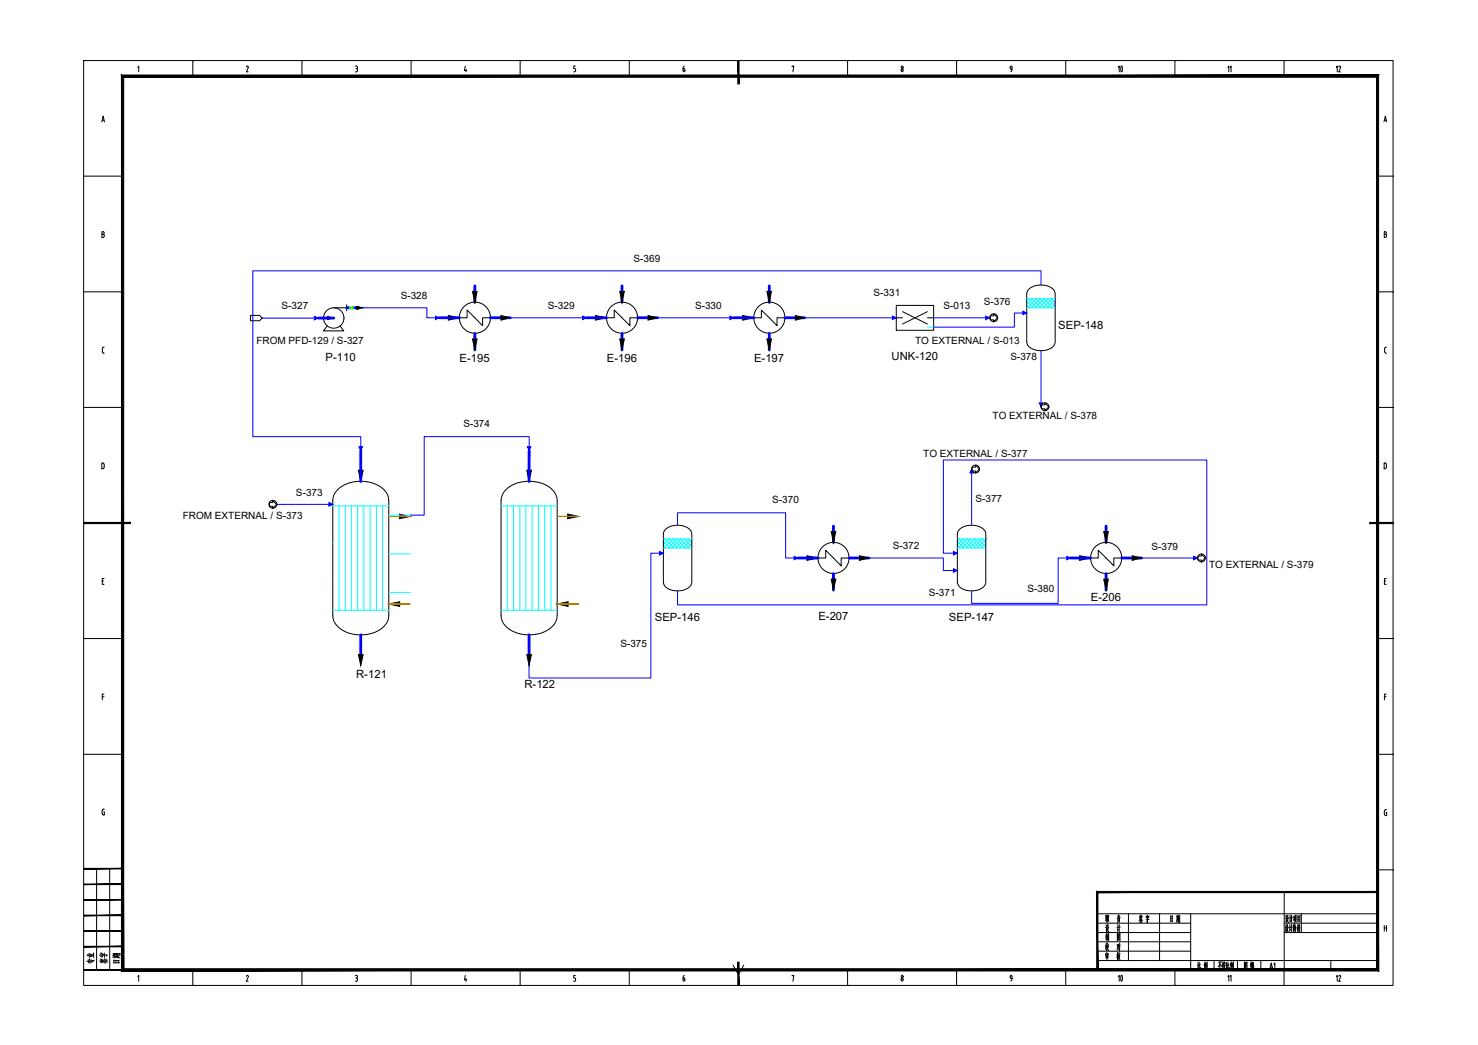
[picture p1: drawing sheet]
<svg xmlns="http://www.w3.org/2000/svg" width="420mm" height="297mm" viewBox="0 0 420 297" stroke-linecap="round" stroke-linejoin="round" font-family="sans-serif">
<g fill="none" stroke="#000" stroke-width=".28">
<path d="M23.8 17.2h372.2v262.9h-372.2zM39.2 19.2l.2-.4v1.6M54.8 17.2h.1M54.8 17.2v4.5M70.3 18.8l.3 .2v.3M70.3 18.8l-.2 .2M70.5 19.3l-.5 1.1h.6M85.8 17.2h.1M85.8 17.2v4.5M101 18.8l.6 .2v.3l-.2 .2M101.2 19.5h.1M101.4 19.5l.2 .4"/>
<path d="M101.6 19.9v.2M116.9 17.2h.1M116.9 17.2v4.5M132.3 18.8l-.3 1.3h.7M132.5 19.7v.7M147.9 17.2h.1M147.9 17.2v4.5M163.4 19.5l.2 .4M163.6 18.8h-.5v.7h.3M163.6 19.9v.2M178.9 17.2h.1M178.9 17.2v4.5"/>
<path d="M194.5 18.8l-.3 .7M194.7 19.9l-.2-.4h-.3l.1 .8h.3l.1-.3M194.7 19.9v.2M209.9 17.2h.1M225.2 19v-.2h.5l-.3 1.6M240.9 17.2h.1M240.9 17.2v4.5M256.2 19.9l.3-.4 .2 .4M256.2 19.9l.3 .5 .2-.4M256.7 19.9v.2M271.9 17.2h.1M271.9 17.2v4.5"/>
<path d="M287.2 19.1l.3-.3 .2 .3M287.2 19.2l.3 .5M287.7 19.2v.5h-.3M287.7 19.6l-.4 .8M303 17.2h.1M303 17.2v4.5M334 17.2h.1M334 17.2v4.5M365 17.2h.1M365 17.2v4.5M28.9 34.7l.4-1.7 .4 1.7M29.1 34.2h.5"/>
<path d="M101 20.4h.3M101.6 20l-.2 .4M163.1 20.4h.3M163.6 20l-.2 .4M393.4 34.7l.4-1.7 .4 1.7M393.6 34.2h.5M23.8 50.1h11.1M391.6 50.1h4.4M396 50.1h.1M29 66.6h.3M29.3 66.6l.4 .4-.4 .5M29.3 66.6l.3-.2v-.4l-.6-.1v1.6h.3"/>
<path d="M393.5 66.6h.3M393.8 65.9h-.3v1.6h.3M393.8 65.9l.3 .3-.3 .4 .4 .4-.4 .5M23.8 83h11.1M29.1 100l.3 .4M29.6 98.7l-.5 .2v1.1M391.6 83h4.4M393.6 99.1v.9M393.6 100l.3 .4M393.9 98.7h.2M393.9 98.7l-.3 .4M396 83h.1"/>
<path d="M23.8 115.8h11.1M29.4 100.4h.2M391.6 115.8h4.4M393.9 100.4h.2M396 115.8h.1M29.2 131.6h-.3v1.7h.3M29.3 131.6l.3 .5v.9l-.3 .2M394.1 132.1v.6M394.2 132.7l-.4 .5M394.2 132.1l-.2-.4-.5-.1v1.7h.3M396 148.7h.1M29.1 165.2h.3"/>
<path d="M29.6 164.5h-.5v1.6h.5M393.6 165.2h.3M394.1 164.5h-.5v1.6h.5M23.8 181.5h11.1M29.1 198.1h.5M29.6 197.3h-.5v1.7M391.6 181.5h4.4M393.6 198.1h.5M394.1 197.3h-.5v1.7M396 181.5h.1M23.8 214.4h11.1M391.6 214.4h4.4"/>
<path d="M396 214.4h.1M29 230.4v.8M29.1 231.2l.3 .4M29.4 230h.3M29.4 230l-.3 .4M29.5 230.7h.2v1h-.3M393.5 230.6v.8M394 230.9h.2v.9l-.5-.1-.1-.3M394.2 230.2h-.5l-.1 .4M27.5 246.9v28.8M31.2 246.9v28.8M311.9 259.7h79.7"/>
<path d="M320.8 259.7v13.3M329.6 259.7v13.3M338.5 259.7v16M365.1 253.6v22.1M369.9 259.7v5.4M391.6 247.3h4.4M396 247.3h.1M39.2 277.6l.2-.3v1.6M54.8 275.7v4.4M70.3 277.2l.3 .2v.4M70.3 277.3l-.2 .2M70.5 277.8l-.5 1.1h.6"/>
<path d="M85.8 275.7v4.4M101 277.3l.6 .1v.4l-.2 .1M101 278.9h.3M101.2 278h.3l.1 .3M101.6 278.4v.1M101.6 278.5l-.2 .4M116.9 275.7v4.4M132.3 277.3l-.3 1.2h.7M132.5 278.2v.7M147.9 275.7v4.4M163.1 278.9h.3M163.4 278l.2 .3"/>
<path d="M163.6 277.3h-.5v.7h.3M163.6 278.4v.1M163.6 278.5l-.2 .4M178.9 275.7v4.4M194.5 277.2l-.3 .8M194.7 278.5l-.1 .3h-.3l-.1-.8 .4 .1 .1 .4M208.4 274.3l1.5 2.7 1.5-2.7M225.2 277.4v-.1h.5l-.3 1.6M240.9 275.7v4.4M256.7 278.4v.1M256.7 278.3l-.1-.3a.36 .36 0 0 0-.4 .4 .36 .36 0 0 0 .5 .3v-.2M271.9 275.7v4.4"/>
<path d="M287.4 278.2h.3M287.7 277.6v.5M287.7 278.1l-.4 .8M287.7 277.6l-.1-.3a.46 .46 0 0 0-.4 .4 .46 .46 0 0 0 .3 .5M303 275.7v4.4M311.9 273h79.7M311.9 262.4h26.6M311.9 265.1h26.6M311.9 267.7h26.6M311.9 270.4h26.6M324.1 261.6v.4M324.2 260.1l-.3 .8"/>
<path d="M324.2 260.5v.4M324.3 261.6v.3M324.3 260.8l.5 .8M324.3 260.8l-.5 .9M324.3 260.5h-.3M324.4 261.3l-.3 .1M324.5 260.1l-.1 .7M324.5 260.5l.1 .4M324.5 261.6l-.1 .5M324.7 262.1l-.7 .1M324.8 260.5h-.4M325.9 260.4l-.1 .5"/>
<path d="M326.1 260.1l.1 .3M326.2 261.1v1.2l-.2-.3M326.4 260.8l-.5 .1M326.4 260.7l-.2 .5M326.6 260.5h-.7M326.6 260.4l-.1 .4M326.6 261.4l-.9 .1M332.8 260.3v1.7M333.1 261.1h-.3M333.2 261.8l-.4 .1M333.3 260.4l-.5 .1M333.3 260.3l-.1 1.7"/>
<path d="M334 275.7v4.4M334.6 260.1v1.4M334.6 261.6l-.2 .6M334.8 261.6l.1 .4M334.8 260.8h-.2M334.8 261.1l-.2 .1M334.9 260.1l-.1 1.3M335 260.5l-.5 .1M335 261.4l-.5 .1M335.1 261.4l-.1 .8M335.1 260.3v1.1M335.3 260.8h-.2"/>
<path d="M335.3 261.3h-.2M335.4 260.3v1.9l-.2-.1M335.4 260.3l-.3 .1M340.6 273.6v1.7M340.8 275l-.3 .4M340.8 274.3l-.2 .1M340.9 273.5v1.7l.2 .2h.2v-.5M341.2 274l-.3 .6M342.5 273.8v1.7M342.6 273.4l-.3 1M342.6 274.4l.2 .3M342.8 273.8l-.3 .9"/>
<path d="M342.8 274.1l-.1 .1M342.9 274.1l-.3 1.2M342.9 273.7l-.3 .1M343 273.9v1M343.2 273.4v2.1l-.2-.3M345.1 273v2.7M346.8 273.9v1.5M346.9 273.5l-.6 1.3M347 274.1l.2 .6M347.2 273.4l-.8 .1M347.6 273.3v2.2l-.1-.3M347.7 274.3l-.3 .4"/>
<path d="M347.8 274h-.4M347.8 273.7v.4M348 274l-.1 .8 .4 .6M348 273.3l.1 .4M348.2 274.5l-.4 1M348.3 273.8h-.5M348.3 273.7l-.1 .4M348.4 274.4l-.6 .2M348.7 273.5v1.7M349 274.3l-.3 .1M349.1 273.5v1.7l.1 .2h.2v-.5M349.4 274l-.3 .6"/>
<path d="M349.9 273.8v1.7M350 273.4l-.3 1M350.1 274.4l.1 .3M350.2 273.8l-.2 .9M350.3 274.1l-.2 .1M350.3 274.1l-.2 1.2M350.4 273.7l-.4 .1M350.4 273.9v1M350.6 273.4v2.1l-.2-.3M351.8 273v2.7M353.8 275.4v-1.9v2M353.8 275.3l.7 .1"/>
<path d="M354 274.1l.4 .5M354 274.9l.2 .3M354.1 274.6l.1 .2M354.1 273.8l-.2 .5M354.3 274h-.2M354.3 273.8l-.5 1M354.5 273.5v1.9M354.5 273.5l-.7 .2M355.5 273.8v1M355.7 273.3v2.2M355.8 273.9v.7M355.8 274h-.3"/>
<path d="M355.9 274.5v1M356 273.8v.6M356 273.9l.3-.1v.5M356.1 274.6v.8M356.3 274.3h-.3M356.3 274.9l-.3 .1M356.3 275.4h-.4M356.3 273.5l-.4 .1M356.4 274.5l-.5 .1M356.4 274.4l-.1 1M365 275.7v4.4M365.1 262.4h26.5"/>
<path d="M365.1 265.1h26.5M365.4 262.9l.2 .4M365.5 260.3l.2 .3M365.5 263.6h-.2M365.5 263.5v1M365.6 260.9l-.2 .1M365.6 260.8v1.1M365.7 264.2l-.3 .5M365.8 264l.5 .9M365.8 261.6l-.3 .4M365.8 261.4l.5 .8M365.8 262.8l-.1 1"/>
<path d="M365.9 260.2l-.2 1M366 262.8l.1 .8h.2M366 262.9l-.2 .1M366.1 260.2v.6l.2 .1M366.1 260.3h-.2M366.1 263.8h-.4M366.1 263.7l-.5 1.2M366.1 261.1l-.3 .1M366.2 261.1l-.5 1.1M366.6 262.8l.1 .4M366.7 263.4l-.1 1.2M366.7 260.2l.1 .3"/>
<path d="M366.7 263.5l-.2 .1M366.8 260.8l-.3 .1M366.8 260.8l-.1 1.1M366.8 264.2l-.2 .5M366.8 261.5l-.1 .5M367.1 262.8v2.1M367.1 260.1v2.1M367.4 263.5l-.6 .1M367.4 260.8l-.5 .1M367.7 263l.2-.1-.1 1.3-.1-.2M367.7 262.8v2M367.8 260.6v.9"/>
<path d="M367.9 260.5l-.2 .1M368 263.6l-.2 1.3M368 261.3l-.3 .3M368.1 260.6v1.1M368.1 260.7l.4-.1v1.1M368.1 263l.3 .8h.1M368.2 262.7l-.3 1M368.2 260.9l-.3 1.4M368.2 260.3v.4M368.2 261.7l.3 .5M368.2 263.6v1.3M368.5 260.2l-.5 .1"/>
<path d="M368.9 263v1.7M369 260.2v1.9M369 263.7h-.1M369 263.3l-.1 .1M369.1 264l-.4 .2M369.1 262.8l-.2 .3M369.2 264l.4 .7M369.3 262.8l-.1 1M369.3 263l.1-.1v.6M369.4 263.5l.2 .1M369.4 261.3l-.4 .1M369.4 260.8l-.4 .1"/>
<path d="M369.5 263.8l-.3 .1M369.5 263.8l-.5 1.1M369.5 261.8l-.5 .1M369.6 260.3l-.6 .1M369.6 260.3l-.1 1.8M378.3 273v2.7M393.5 263v1.7M393.5 263.8h.7M394.2 263v1.7M54.8 280.1h.1M85.8 280.1h.1M116.9 280.1h.1"/>
<path d="M147.9 280.1h.1M178.9 280.1h.1M209.9 280.1h.1M240.9 280.1h.1M271.9 280.1h.1M303 280.1h.1M334 280.1h.1M365 280.1h.1"/>
<circle cx="256.4" cy="19.1" r=".32"/>
<circle cx="256.4" cy="277.6" r=".32"/>
</g>
<g fill="#000" stroke="#000" stroke-width=".28">
<path d="M209.7 17.2l.4 6.7v-6.7zM209.7 17.2l.4 6.7h-.4z"/>
<path d="M34.5 21.3l.7 254.1v-253.4zM34.5 21.3l.7 254.1-.7 .6zM35.2 275.4l-.7 .6 356.8-.6zM34.5 276l356.8-.6 .6 .6zM391.3 22v253.4l.6 .6zM391.9 21.3v254.7l-.6-254zM35.2 22h356.1l.6-.7zM34.5 21.3h357.4l-356.7 .7z"/>
<path d="M23.8 148.5v.3l13.3-.3zM23.8 148.8l13.3-.3v.3z"/>
<path d="M389.4 148.8h6.6v-.3zM389.4 148.5h6.6l-6.6 .3z"/>
<path d="M23.8 255.8h11.1v-.1zM23.8 255.7h11.1l-11.1 .1z"/>
<path d="M23.8 251.4h11.1v-.1zM23.8 251.3h11.1l-11.1 .1z"/>
<path d="M23.8 247h11.1v-.2zM23.8 246.8h11.1l-11.1 .2z"/>
<path d="M312.1 253.7h79.5v-.3zM311.8 253.4h79.8l-79.5 .3zM311.8 253.4l.3 22.3v-22zM311.8 253.4l.3 22.3h-.3z"/>
<path d="M23.8 275.8h11.1v-.2zM23.8 275.6h11.1l-11.1 .2z"/>
<path d="M23.8 269.1h11.1v-.1zM23.8 269h11.1l-11.1 .1z"/>
<path d="M23.8 264.7h11.1v-.2zM23.8 264.5h11.1l-11.1 .2z"/>
<path d="M23.8 260.3h11.1v-.2zM23.8 260.1h11.1l-11.1 .2z"/>
<path d="M209.7 273.5v6.6h.4zM209.7 273.5h.4v6.6z"/>
</g>
<g fill="none" stroke="#000" stroke-width=".28">
<path d="M93 92.7l-1.1 1.4h5.8l-1-1.4M94.9 87.5h3.6M98.5 86.6v1.7M130.5 90.3h2.3v-2.2l4.4 4.5v-2.3h2.2M172.4 90.3h2.2v-2.2l4.5 4.5v-2.3h2.2M214.2 90.3h2.2v-2.2l4.5 4.5v-2.3h2.2M292.6 82.1a5.5 5.5 0 0 1 7.1 .4l.3 1v13.7a3.5 3.5 0 0 1-4.1 2.5 3.5 3.5 0 0 1-4-2.5v-13.7l.3-1zM95.9 139.3a10.2 10.2 0 0 1 13.3 0 3.9 3.9 0 0 1 1.3 3v32.7a6.1 6.1 0 0 1-5.7 5.2 9.4 9.4 0 0 1-9.5-2.9l-.4-.7-.3-1.6v-32.7a3.9 3.9 0 0 1 1.3-3zM143.7 139.3a10.3 10.3 0 0 1 13.4 0 4.4 4.4 0 0 1 1.3 3v32.7a5.8 5.8 0 0 1-4.7 5 10 10 0 0 1-10.5-2.7l-.7-1.5-.1-.8v-32.7a4.4 4.4 0 0 1 1.3-3zM189.3 150.4a5.5 5.5 0 0 1 7.1 .4l.3 1v13.7a3.5 3.5 0 0 1-4.1 2.5 3.5 3.5 0 0 1-4-2.5v-13.7l.3-1zM232.5 158.6h2.2v-2.2l4.4 4.5v-2.3h2.3M272.8 150.4a5.5 5.5 0 0 1 7.1 .4l.3 1v13.7a3.5 3.5 0 0 1-4 2.5 3.5 3.5 0 0 1-4.1-2.5v-13.7z"/>
<path d="M310 158.6h2.2v-2.2l4.4 4.5v-2.3h2.2"/>
<circle cx="94.9" cy="90.4" r="2.9"/>
<circle cx="135" cy="90.3" r="4.4"/>
<circle cx="176.8" cy="90.3" r="4.4"/>
<circle cx="218.7" cy="90.3" r="4.4"/>
<circle cx="236.9" cy="158.6" r="4.4"/>
<circle cx="314.5" cy="158.6" r="4.4"/>
</g>
<g fill="none" stroke="#0ff" stroke-width=".28">
<path d="M291.9 86.7l.8 .8M291.9 85.6l1.9 1.9M291.9 84.9h8.1M291.9 87.5h8.1M292.3 84.9l2.6 2.6M292.5 84.9l-.6 .6M293.4 84.9l2.6 2.6M293.6 84.9l-1.7 1.7M294.5 84.9l2.6 2.6M294.7 84.9l-2.6 2.6M295.6 84.9l2.6 2.6M295.8 84.9l-2.7 2.6"/>
<path d="M296.7 84.9l2.6 2.6M296.9 84.9l-2.7 2.6M297.8 84.9l2.2 2.2M298 84.9l-2.7 2.6M298.9 84.9l1.1 1.1M299.1 84.9l-2.7 2.6M300 84.9h.1M300 85.1l-2.5 2.4M300 86.2l-1.4 1.3M300 87.3l-.3 .2M94.6 143.8h15.9M96.4 143.8v29.7"/>
<path d="M98.2 143.8v29.7M99.9 143.8v29.7M101.7 143.8v29.7M103.4 143.8v29.7M105.2 143.8v29.7M107 143.8v29.7M108.7 143.8v29.7M142.4 143.8h16M144.2 143.8v29.7M146 143.8v29.7M147.8 143.8v29.7M149.5 143.8v29.7"/>
<path d="M151.3 143.8v29.7M153.1 143.8v29.7M154.8 143.8v29.7M156.6 143.8v29.7M188.6 155l.8 .8M188.6 153.9l1.9 1.9M188.6 153.2h8.1M188.6 155.8h8.1M189 153.2l2.6 2.6M189.2 153.2l-.6 .6M190.1 153.2l2.6 2.6M190.3 153.2l-1.7 1.7"/>
<path d="M191.2 153.2l2.6 2.6M191.4 153.2l-2.6 2.6M192.3 153.2l2.5 2.6M192.5 153.2l-2.6 2.6M193.4 153.2l2.5 2.6M193.5 153.2l-2.5 2.6M194.5 153.2l2.2 2.2M194.6 153.2l-2.5 2.6M195.5 153.2l1.2 1.1M195.7 153.2l-2.5 2.6M196.7 153.4l-2.4 2.4M196.7 154.5l-1.4 1.3"/>
<path d="M196.7 155.6l-.3 .2M272.1 153.2h8.1M272.1 155.8h8.1M272.1 155l.9 .8M272.1 153.9l2 1.9M272.6 153.2l2.6 2.6M272.8 153.2l-.7 .6M273.7 153.2l2.6 2.6M273.8 153.2l-1.7 1.7M274.8 153.2l2.6 2.6M274.9 153.2l-2.5 2.6M275.8 153.2l2.7 2.6"/>
<path d="M276 153.2l-2.5 2.6M276.9 153.2l2.7 2.6M277.1 153.2l-2.5 2.6M278 153.2l2.2 2.2M278.2 153.2l-2.6 2.6M279.1 153.2l1.1 1.1M279.3 153.2l-2.6 2.6M280.2 153.2h.1M280.2 153.4l-2.4 2.4M280.2 154.5l-1.3 1.3M280.2 155.6l-.2 .2M94.6 173.5h15.9"/>
<path d="M142.4 173.5h16"/>
</g>
<g fill="none" stroke="#00f" stroke-width=".8">
<path d="M90.5 90.4h4.4M98.5 87.5h.9M100.4 87.5h1M124.9 90.3h5.6M135 81.3v4.6M135 94.8v4.6M139.4 90.3h5.7M166.7 90.3h5.7M176.8 81.3v4.6M176.8 94.8v4.6M181.3 90.3h5.6M208.6 90.3h5.6"/>
<path d="M218.7 81.3v4.6M218.7 94.8v4.6M223.1 90.3h5.6M102.6 128.1v8.7M150.4 128.1v8.7M226.9 158.6h5.6M236.9 149.5v4.7M241.4 158.6h5.6M304.4 158.6h5.6M314.4 149.5v4.7M318.8 158.6h5.7M236.9 163.1v4.6"/>
<path d="M314.4 163.1v4.6M102.6 180.5v5.6M150.4 180.5v5.6"/>
</g>
<g fill="#000" stroke="#000" stroke-width=".28">
<path d="M93.1 89.9l1.8 .5-1.8 .4zM101.4 87.1l1.8 .4-1.8 .5zM127.5 89.7l3 .6-3 .7zM134.3 82.8h1.3l-.6 3.1zM134.3 96.3h1.3l-.6 3.1zM142.4 89.7l2.7 .6-2.7 .7zM169.3 89.7l3.1 .6-3.1 .7zM176.2 82.8h1.3l-.7 3.1zM176.2 96.3h1.3l-.7 3.1zM184.2 89.7l2.7 .6-2.7 .7zM211.1 89.7l3.1 .6-3.1 .7zM218 82.8h1.3l-.6 3.1z"/>
<path d="M218 96.3h1.3l-.6 3.1zM226.1 89.7l2.6 .6-2.6 .7zM101.9 133.7h1.3l-.6 3.1zM149.8 133.7h1.3l-.7 3.1zM113.5 146.1l3.1 .7-3.1 .6zM161.4 146.1l3.1 .7-3.1 .6zM229.4 158l3.1 .6-3.1 .7zM236.3 151.1h1.3l-.7 3.1zM244.3 158l2.7 .6-2.7 .7zM306.9 158l3.1 .6-3.1 .7zM313.8 151.1h1.3l-.7 3.1zM321.8 158l2.7 .6-2.7 .7z"/>
<path d="M110.5 171.7l3.1-.6v1.3zM158.4 171.7l3.1-.6v1.3zM236.3 164.6h1.3l-.7 3.1zM313.8 164.6h1.3l-.7 3.1zM101.9 186.1h1.3l-.6 3.1zM149.8 186.1h1.3l-.7 3.1z"/>
</g>
<path d="M110.5 146.8h6.1M158.4 146.8h6.1M110.5 171.7h6.1h-3M158.4 171.7h6.1h-3" fill="none" stroke="#ffbf00" stroke-width=".38"/>
<!-- layer: EQUIPMENT -->
<path d="M263.6 93h1.8M94.6 143.4h.1M94.6 154.3h.1M110.5 146.4h6.1M110.5 157.4h6.1M94.6 165.3h.1M110.5 168.4h6.1" fill="none" stroke="#0ff" stroke-width=".28"/>
<path d="M99.4 87.2v.6l1-.6v.6zM99.9 87.5h.1" fill="none" stroke="#0f0" stroke-width=".28"/>
<!-- layer: equipment_outline -->
<path d="M254.8 86.8h10.6v7.1h-10.6z" fill="none" stroke="#000" stroke-width=".28"/>
<!-- layer: internal_symbol -->
<path d="M256.6 88.6l7 3.5M263.6 88.6l-7 3.5" fill="none" stroke="#000" stroke-width=".28"/>
<!-- layer: process_line -->
<path d="M254.8 90.3h1.8M263.6 90.3h1.8" fill="none" stroke="#000" stroke-width=".28"/>
<!-- layer: STREAM -->
<g fill="none" stroke="#00f" stroke-width=".28">
<path d="M74.5 90.4h16M103.2 87.5h18.2v2.8h3.5M145.1 90.3h21.6M186.9 90.3h21.7M228.7 90.3h26.1M265.4 90.3h15.9M291.9 89h-3.5v4h-23M295.9 81v-4h-224v47.1h30.7v4M295.9 99.7v15.9M150.4 128.1v-4h-29.8v22.3h-4M276.2 133.3v16M78.6 143.4h16"/>
<path d="M188.6 157.3h-3.6v35.4h-34.6v-3.5M192.6 149.3v-3.6h30.7v12.9h3.6M247 158.6h21.2v3.6h3.9M272.1 157.3h-3.9v-26.5h74.9v41.1h-150.5v-3.9M304.4 158.6h-3.6v12.9h-24.6v-3.5M324.5 158.6h15.9"/>
</g>
<!-- layer: STREAM_ARROW -->
<g fill="#00f" stroke="#00f" stroke-width=".28">
<path d="M280.2 89.9l1.1 .4-1.1 .5z"/>
<path d="M89.4 89.9l1.1 .5-1.1 .5z"/>
<path d="M123.8 89.9l1.1 .4-1.1 .5z"/>
<path d="M165.6 89.9l1.1 .4-1.1 .5z"/>
<path d="M207.5 89.9l1.1 .4-1.1 .5z"/>
<path d="M253.7 89.9l1.1 .4-1.1 .5z"/>
<path d="M102.1 127h1l-.5 1.1z"/>
<path d="M225.7 158.1l1.2 .5-1.2 .5z"/>
<path d="M271 156.7l1.1 .6-1.1 .5z"/>
<path d="M271 161.7l1.1 .5-1.1 .5z"/>
<path d="M93.5 142.9l1.1 .5-1.1 .5z"/>
<path d="M149.9 127h1l-.5 1.1z"/>
<path d="M187.5 156.7l1.1 .6-1.1 .5z"/>
<path d="M290.8 88.5l1.1 .5-1.1 .4z"/>
<path d="M276.2 133.3l.5 1.1h-1z"/>
<path d="M295.4 114.5h1l-.5 1.1z"/>
<path d="M339.3 158.1l1.1 .5-1.1 .5z"/>
<path d="M303.3 158.1l1.1 .5-1.1 .5z"/>
</g>
<!-- layer: CONNECTOR -->
<g fill="none" stroke="#000" stroke-width=".28">
<path d="M71.2 89.6h2.6l.7 .8-.7 .8h-2.6zM281.5 89.8h1v-.6l1.1 1.1-1.1 1.2v-.6h-1zM296.1 115.1h.9v-.6l1.1 1.1-1.1 1.1v-.5h-.9zM276.3 132.8h1v-.6l1.1 1.1-1.1 1.1v-.5h-1zM76.6 142.8h.9v-.5l1.1 1.1-1.1 1.1v-.6h-.9zM340.6 158.1h.9v-.6l1.1 1.1-1.1 1.2v-.6h-.9z"/>
<circle cx="282.5" cy="90.3" r="1.12"/>
<circle cx="297.1" cy="115.6" r="1.12"/>
<circle cx="277.3" cy="133.3" r="1.12"/>
<circle cx="77.6" cy="143.3" r="1.12"/>
<circle cx="341.6" cy="158.6" r="1.12"/>
</g>
<text font-size="6.6" x="315.7" y="280.8">10</text>
<text font-size="6.2" x="315.7" y="22.2">10</text>
<g font-size="5.3">
<text x="312.9" y="263.5">职 责</text>
<text x="313.3" y="268.5">制 图</text>
<text x="27.5" y="275.2" transform="rotate(-90 27.5 275.2)">专业</text>
<text x="31.4" y="275.2" transform="rotate(-90 31.4 275.2)">签字</text>
<text x="34.9" y="274.8" transform="rotate(-90 34.9 274.8)">日期</text>
<text x="312.9" y="271.3">校 对</text>
</g>
<g font-size="4.4">
<text x="378.5" y="21.5">12</text>
<text x="363.4" y="276.6" transform="rotate(-90 363.4 276.6)">A1</text>
<text x="382.1" y="280.1" transform="rotate(-90 382.1 280.1)">12</text>
</g>
<g font-size="4">
<text x="351" y="21.5" transform="rotate(-90 351 21.5)">11</text>
<text x="351" y="280.1" transform="rotate(-90 351 280.1)">11</text>
</g>
<g font-size="3.2">
<text x="300.8" y="93.5">SEP-148</text>
<text x="92.6" y="102.5">P-110</text>
<text x="130.7" y="102.9">E-195</text>
<text x="172.5" y="102.9">E-196</text>
<text x="214.4" y="102.9">E-197</text>
<text x="253.5" y="102.4">UNK-120</text>
<text x="310.1" y="170.9">E-206</text>
<text x="186.2" y="176.5">SEP-146</text>
<text x="232.6" y="176.2">E-207</text>
<text x="269.8" y="176.5">SEP-147</text>
<text x="101.2" y="192.7">R-121</text>
<text x="149.1" y="195.4">R-122</text>
</g>
<g font-size="2.8">
<text x="180.1" y="74.4">S-369</text>
<text x="80" y="88">S-327</text>
<text x="113.9" y="85.1">S-328</text>
<text x="155.8" y="87.9">S-329</text>
<text x="197.6" y="87.9">S-330</text>
<text x="248.4" y="84.1">S-331</text>
<text x="268.3" y="87.9">S-013</text>
<text x="279.7" y="86.8">S-376</text>
<text x="72.9" y="97.7">FROM PFD-129 / S-327</text>
<text x="260.2" y="97.7">TO EXTERNAL / S-013</text>
<text x="287.2" y="102.3">S-378</text>
<text x="282.2" y="119.2">TO EXTERNAL / S-378</text>
<text x="131.7" y="121.4">S-374</text>
<text x="262.5" y="129.8">TO EXTERNAL / S-377</text>
<text x="84.1" y="140.9">S-373</text>
<text x="219.5" y="143.1">S-370</text>
<text x="277.3" y="142.6">S-377</text>
<text x="51.9" y="147.6">FROM EXTERNAL / S-373</text>
<text x="253.8" y="156">S-372</text>
<text x="327.3" y="156.2">S-379</text>
<text x="343.7" y="161.6">TO EXTERNAL / S-379</text>
<text x="264.1" y="169.3">S-371</text>
<text x="292.1" y="168.3">S-380</text>
<text x="176.3" y="183.8">S-375</text>
</g>
</svg>
